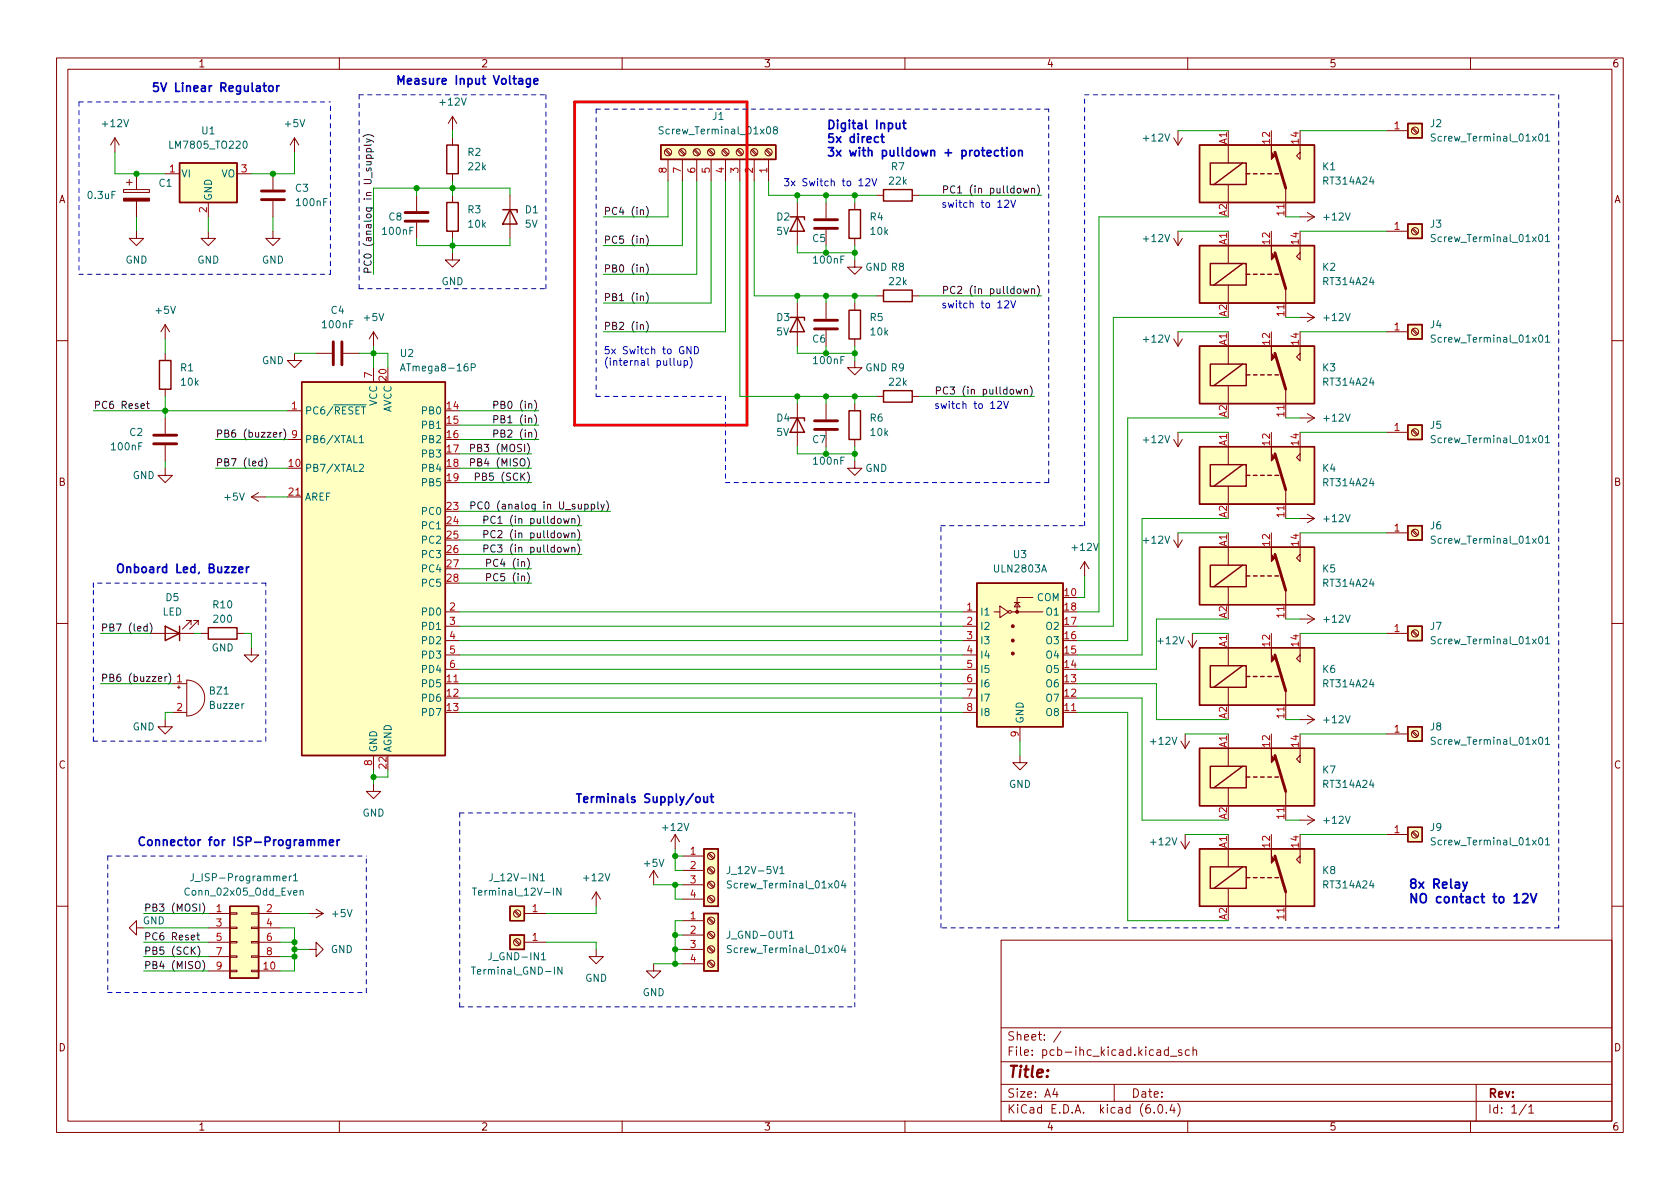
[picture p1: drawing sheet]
<svg xmlns="http://www.w3.org/2000/svg" width="297mm" height="210mm" viewBox="0 0 297 210" stroke-linecap="round" stroke-linejoin="round" font-family="sans-serif">
<g fill="none" stroke="#840000" stroke-width=".18">
<path d="M10 10.2h277v190.1h-277zM12 12.2h273v186.1h-273zM60 10.2v2M110 10.2v2M160 10.2v2M210 10.2v2M260 10.2v2M20.3 24.4l-.7 1.2M20.3 24.4v2.5M20.3 24.4l.8 1.2M21.8 33.5h4.6v.5h-4.6zM22.4 32.3h1"/>
<path d="M22.9 31.7v1.1M24.1 30.7v2.8M24.1 35.6v2.7M29.2 30.7h2.5M36.8 35.8v2.5M41.9 30.7h2.5M48.3 30.7v2.8M48.3 35.6v2.7M52.1 24.4l-.8 1.2M52.1 24.4v2.5M52.1 24.4l.7 1.2M73.7 34.5v2.8"/>
<path d="M73.7 39.4v2.8M80 20.6l-.8 1.2M80 20.6v2.5M80 24.4v1.2M80 30.7v1.3M80 34.5v1.3M80 20.6l.8 1.2M90.2 34.5v7.7M117.6 26.6l.8 .9M117.8 26.4l.8 .9M118.1 28.2v3.8M120.1 26.6l.9 .9"/>
<path d="M120.3 26.4l.9 .9M120.6 28.2v3.8M122.7 26.6l.8 .9M122.9 26.4l.8 .9M123.2 28.2v3.8M125.2 26.6l.9 .9M125.4 26.4l.8 .9M125.7 28.2v3.8M127.8 26.6l.8 .9M127.9 26.4l.9 .9M128.3 28.2v3.8M130.3 26.6l.8 .9"/>
<path d="M130.5 26.4l.8 .9M130.8 28.2v3.8M132.8 26.6l.9 .9M133 26.4l.9 .9M133.3 28.2v3.8M135.4 26.6l.8 .9M135.6 26.4l.8 .9M135.9 28.2v3.8M141 35.8v7.6M146 35.8v2.8M151.1 35.8v1.3M154.9 34.5h1.3"/>
<path d="M161.3 34.5h1.3M207.5 24.4l.8 1.2M208.3 23.1v2.5M209 24.4l-.7 1.2M217.2 25.6v3.2M217.2 32.6v3.2M227.3 33.3v5M229.9 25.6v2.6l-.7-.6 .7-.7M229.9 38.3h2.5M231.1 37.6l1.3 .7M232.4 38.3l-1.3 .8M245.1 23.1h3.8"/>
<path d="M249.7 22.8l.8 .8M249.8 22.6l.9 .8M24.1 40.9v1.3h1.3l-1.3 1.2-1.2-1.2h1.2M29.2 57.4l-.8 1.3M29.2 57.4v2.5M29.2 57.4l.8 1.3M36.8 40.9v1.3h1.3l-1.3 1.2-1.2-1.2h1.2M48.3 40.9v1.3h1.2l-1.2 1.2-1.3-1.2h1.3M66 58.7v2.5M66 58.7l-.7 1.2M66 58.7l.8 1.2M80 44.7v1.3h1.3l-1.3 1.2-1.3-1.2h1.3"/>
<path d="M80 40.9v1.3M141 53.6v7.6M146 40.6v2.8M146 53.6v2.8M146 58.4v2.8M151.1 46v1.2h-1.2l1.2 1.3 1.3-1.3h-1.3M151.1 42.2v1.2M151.1 53.6v1.3M151.1 59.9v1.3M154.9 52.3h1.3M161.3 52.3h1.3M207.5 42.2l.8 1.2"/>
<path d="M207.5 59.9l.8 1.3M208.3 40.9v2.5M208.3 58.7v2.5M209 42.2l-.7 1.2M209 59.9l-.7 1.3M217.2 43.4v3.2M217.2 50.4v3.2M227.3 51v5.1M229.9 43.4v2.6l-.7-.7 .7-.6M229.9 56.1h2.5M231.1 55.4l1.3 .7M232.4 56.1l-1.3 .8"/>
<path d="M245.1 40.9h3.8M245.1 58.7h3.8M249.7 40.6l.8 .8M249.7 58.3l.8 .9M249.8 40.4l.9 .8M249.8 58.2l.9 .8M10 60.2h2M29.2 62.5v1.2M29.2 68.8v1.3M29.2 73.9v2.8M29.2 78.7v2.8M50.8 72.6h2.5"/>
<path d="M50.8 77.7h2.5M52.1 62.5v1.2h1.2l-1.2 1.3-1.3-1.3h1.3M55.9 62.5h2.8M60.7 62.5h2.8M66 65v2.6M141 71.4v7.6M146 71.4v2.8M146 76.2v2.8M151.1 63.7v1.3h-1.2l1.2 1.3 1.3-1.3h-1.3M151.1 71.4v1.2M151.1 77.7v1.3M154.9 70.1h1.3"/>
<path d="M161.3 70.1h1.3M207.5 77.7l.8 1.3M208.3 76.4v2.6M209 77.7l-.7 1.3M217.2 61.2v3.2M217.2 68.2v3.2M217.2 79v3.2M227.3 68.8v5.1M229.9 79v2.5l-.7-.6 .7-.6M229.9 61.2v2.5l-.7-.6 .7-.6M229.9 73.9h2.5M231.1 73.1l1.3 .8"/>
<path d="M232.4 73.9l-1.3 .8M245.1 76.4h3.8M249.7 76.1l.8 .9M249.8 75.9l.9 .9M285 60.2h2M29.2 82.8v1.3h1.3l-1.3 1.2-1.3-1.2h1.3M44.4 87.9h2.6M44.4 87.9l1.3 .7M45.7 87.1l-1.3 .8M50.8 87.9h2.5M151.1 81.5v1.3h-1.2l1.2 1.3 1.3-1.3h-1.3M191.8 99.3l-.8 1.3"/>
<path d="M191.8 99.3v2.5M191.8 99.3l.7 1.3M207.5 95.5l.8 1.3M208.3 94.2v2.6M209 95.5l-.7 1.3M217.2 86v3.1M217.2 96.8v3.1M227.3 86.6v5.1M229.9 96.8v2.5l-.7-.6 .7-.7M229.9 91.7h2.5M231.1 90.9l1.3 .8M232.4 91.7l-1.3 .8"/>
<path d="M245.1 94.2h3.8M249.7 93.9l.8 .8M249.8 93.7l.9 .9M10 110.2h2M26.7 112h7.6M33.8 110.5v-.8h-.8h.8l-1.5 1.5M35.1 110.5v-.8h-.8h.8l-1.6 1.5M35.6 112h1.2M41.9 112h1.3M44.4 114.5v1.3h1.3l-1.3 1.3-1.2-1.3h1.2M78.7 108.2h2.6M78.7 110.7h2.6"/>
<path d="M78.7 113.3h2.6M78.7 115.8h2.6M78.7 118.4h2.6M170.2 108.2h2.5M170.2 110.7h2.5M170.2 113.3h2.5M170.2 115.8h2.5M170.2 118.4h2.5M175.8 108.2h1M176.8 107.2l1.5 1-1.5 1zM178.8 108.2h5.6M179.3 106.5h1"/>
<path d="M179.8 106.5l.5 .8h-1zM182.6 105.7h-2.8v2.5M210.1 113.3l.7 1.2M210.8 112v2.5M211.6 113.3l-.8 1.2M217.2 103.8v3.1M217.2 114.5v3.2M227.3 104.4v5.1M229.9 114.5v2.6l-.7-.6 .7-.7M229.9 109.5h2.5M231.1 108.7l1.3 .8M232.4 109.5l-1.3 .7"/>
<path d="M245.1 112h3.8M249.7 111.7l.8 .8M249.8 111.5l.9 .8M285 110.2h2M29.2 127.2v1.3h1.3l-1.3 1.3-1.3-1.3h1.3M30.5 126h2.5M30.5 120.9h2.5M31.4 121.5h.5M31.6 121.3v.5M33 120.3a3.2 3.2 0 0 1 3.2 3.1 3.2 3.2 0 0 1-3.2 3.2zM66 138.7v1.2h1.3l-1.3 1.3-1.2-1.3h1.2M66 133.6v2.5"/>
<path d="M78.7 120.9h2.6M170.2 126h2.5M170.2 120.9h2.5M170.2 123.4h2.5M180.3 133.6v1.3h1.3l-1.3 1.2-1.2-1.2h1.2M180.3 128.5v2.6M188 126h2.5M208.8 131.1l.7 1.2M209.5 129.8v2.5M210.3 131.1l-.8 1.2M217.2 121.5v3.2M217.2 132.3v3.2"/>
<path d="M217.2 139.3v3.2M227.3 122.2v5M227.3 139.9v5.1M229.9 132.3v2.6l-.7-.7 .7-.6M229.9 127.2h2.5M231.1 126.5l1.3 .7M232.4 127.2l-1.3 .8M245.1 129.8h3.8M249.7 129.5l.8 .8M249.8 129.3l.9 .8M105.4 157.7l-.8 1.3M105.4 157.7v2.6"/>
<path d="M105.4 157.7l.8 1.3M115.6 153.9l-.8 1.3M115.6 153.9v2.6M115.6 153.9l.7 1.3M119.4 147.6l-.8 1.2M119.4 147.6v2.5M119.4 147.6l.7 1.2M120.6 151.4h3.9M120.6 153.9h3.9M120.6 156.5h3.9M120.6 159h3.9M125.2 158.7l.9 .8"/>
<path d="M125.2 156.1l.9 .9M125.2 153.6l.9 .8M125.2 151l.9 .9M125.4 158.5l.8 .8M125.4 156l.8 .8M125.4 153.4l.8 .8M125.4 150.9l.8 .8M208.8 148.8l.7 1.3M209.5 147.6v2.5M210.3 148.8l-.8 1.3M217.2 150.1v3.2M217.2 157.1v3.2"/>
<path d="M227.3 157.7v5.1M229.9 150.1v2.5l-.7-.6 .7-.6M229.9 145h2.5M231.1 144.3l1.3 .7M232.4 145l-1.3 .8M245.1 147.6h3.8M249.7 147.2l.8 .9M249.8 147.1l.9 .8M10 160.2h2M24.1 164.1v-1.3l-1.2 1.3 1.2 1.2v-1.2h1.3M36.8 161.5h3.8M36.8 171.7h3.8"/>
<path d="M36.8 164.1h3.8M36.8 166.6h3.8M36.8 169.2h3.8M40.6 171.6h1.3v.2h-1.3zM40.6 169h1.3v.3h-1.3zM40.6 166.5h1.3v.2h-1.3zM40.6 164h1.3v.2h-1.3zM40.6 161.4h1.3v.3h-1.3zM44.4 171.6h1.3v.2h-1.3zM44.4 169h1.3v.3h-1.3zM44.4 166.5h1.3v.2h-1.3zM44.4 164h1.3v.2h-1.3z"/>
<path d="M44.4 161.4h1.3v.3h-1.3zM45.7 161.5h3.8M45.7 171.7h3.8M45.7 164.1h3.8M45.7 166.6h3.8M45.7 169.2h3.8M54.6 167.9h1.3v-1.3l1.2 1.3-1.2 1.3v-1.3M54.6 161.5h2.5M55.9 160.8l1.2 .7M57.1 161.5l-1.2 .8M90.9 166.3l.9 .8M90.9 161.2l.9 .8"/>
<path d="M91.1 166.1l.9 .8M91.1 161l.9 .9M92.7 161.5h3.8M92.7 166.6h3.8M105.4 167.9v1.3h1.3l-1.3 1.2-1.3-1.2h1.3M115.6 170.4v1.3h1.2l-1.2 1.3-1.3-1.3h1.3M120.6 162.8h3.9M120.6 165.3h3.9M120.6 167.9h3.9M120.6 170.4h3.9M125.2 170.1l.9 .8M125.2 167.6l.9 .8"/>
<path d="M125.2 165l.9 .9M125.2 162.5l.9 .8M125.4 169.9l.8 .9M125.4 167.4l.8 .8M125.4 164.8l.8 .9M125.4 162.3l.8 .8M177 166.3h108v32h-108zM285 160.2h2M60 198.3v2M110 198.3v2M160 198.3v2M177 194.8h108"/>
<path d="M177 191.8h108M177 187.8h108M177 181.8h108M186.5 192.5l-.4 1h1M186.9 193v1M187.6 182.4l-1.3 1.9M197 191.8v3M204.1 196.7v.1M204.9 195.4l.2-.1a.81 .81 0 0 1 .6 .7 .81 .81 0 0 1-.3 .8h-.2a.81 .81 0 0 1-.6-.6 .81 .81 0 0 1 .3-.8zM206.2 196.7v.1M206.6 185.7l-.5-.1-.2 .3v.4l.1 .3h.6M206.6 185.1v1.5"/>
<path d="M206.9 186.8h1.2M207.2 195.3l-.3 1h.9M207.6 195.8v1M208.2 195.1a1.72 1.72 0 0 1 0 2.3M208.9 185.7l-.3-.1-.2 .2v.3l.5 .1v.4h-.5M210 198.3v2M210.3 185.7l-.4-.1-.3 .3v.4l.1 .3h.6M210.9 185.8l.2-.2 .4 .1 .1 .9M210.9 185.1v1.5M260 198.3v2M261 191.8v6.5M269.9 195.3l-1.3 1.9"/>
<path d="M270.3 195.8l.4-.5v1.5M270.3 196.8h.9"/>
<circle cx="118.1" cy="26.9" r=".63"/>
<circle cx="120.6" cy="26.9" r=".63"/>
<circle cx="123.2" cy="26.9" r=".63"/>
<circle cx="125.7" cy="26.9" r=".63"/>
<circle cx="128.3" cy="26.9" r=".63"/>
<circle cx="130.8" cy="26.9" r=".63"/>
<circle cx="133.3" cy="26.9" r=".63"/>
<circle cx="135.9" cy="26.9" r=".63"/>
<circle cx="250.2" cy="23.1" r=".63"/>
<circle cx="250.2" cy="58.7" r=".63"/>
<circle cx="250.2" cy="40.9" r=".63"/>
<circle cx="250.2" cy="76.4" r=".63"/>
<circle cx="250.2" cy="94.2" r=".63"/>
<circle cx="178.6" cy="108.2" r=".25"/>
<circle cx="250.2" cy="112" r=".63"/>
<circle cx="250.2" cy="129.8" r=".63"/>
<circle cx="125.7" cy="156.5" r=".63"/>
<circle cx="125.7" cy="153.9" r=".63"/>
<circle cx="125.7" cy="159" r=".63"/>
<circle cx="125.7" cy="151.4" r=".63"/>
<circle cx="250.2" cy="147.6" r=".63"/>
<circle cx="91.4" cy="166.6" r=".63"/>
<circle cx="91.4" cy="161.5" r=".63"/>
<circle cx="125.7" cy="167.9" r=".63"/>
<circle cx="125.7" cy="162.8" r=".63"/>
<circle cx="125.7" cy="165.3" r=".63"/>
<circle cx="125.7" cy="170.4" r=".63"/>
</g>
<g fill="none" stroke="#840000" stroke-width=".51">
<path d="M46.2 35.3h4.1M46.2 33.8h4.1M71.6 39.1h4.1M71.6 37.6h4.1M144 38.9h4.1M225.4 26.9l1.9 6.4M144 40.4h4.1M144 58.2h4.1M144 56.6h4.1M225.4 44.7l1.9 6.3M27.2 77h4M27.2 78.5h4"/>
<path d="M58.9 60.4v4.1M60.5 60.4v4.1M144 75.9h4.1M144 74.4h4.1M225.4 62.5l1.9 6.3M225.4 80.3l1.9 6.3M225.4 98l1.9 6.4M225.4 115.8l1.9 6.4M225.4 133.6l1.9 6.3M225.4 151.4l1.9 6.3"/>
</g>
<g fill="none" stroke="#840000" stroke-width=".25">
<path d="M31.7 28.8h10.2v7h-10.2zM79 35.8h2v5.1h-2zM79 25.6h2v5.1h-2zM88.9 37.1h2.5v.5M90.2 37.1l1.2 2.5h-2.5zM116.8 25.6h20.4v2.6h-20.4zM139.7 38.3h2.5v.6M141 38.3l1.2 2.6h-2.5zM150.1 37.1h2v5.1h-2zM156.2 33.5h5.1v2.1h-5.1zM212.1 25.6h20.3v10.2h-20.3zM214 28.8h6.3v3.8h-6.3z"/>
<path d="M219.7 28.8l-5.1 3.8M220.3 30.7h.7M221.6 30.7h.6M222.9 30.7h.6M224.2 30.7h.6M225.4 30.7h.7M248.9 39.6h2.6v2.6h-2.6zM248.9 21.8h2.6v2.6h-2.6zM139.7 56.1h2.5v.5M141 56.1l1.2 2.6h-2.5zM150.1 54.9h2v5h-2zM156.2 51.3h5.1v2h-5.1z"/>
<path d="M212.1 43.4h20.3v10.2h-20.3zM214 46.6h6.3v3.8h-6.3zM219.7 46.6l-5.1 3.8M220.3 48.5h.7M221.6 48.5h.6M222.9 48.5h.6M224.2 48.5h.6M225.4 48.5h.7M248.9 57.4h2.6v2.5h-2.6zM28.2 63.7h2v5.1h-2zM53.3 67.6h25.4v66h-25.4zM139.7 73.9h2.5v.5"/>
<path d="M141 73.9l1.2 2.5h-2.5zM150.1 72.6h2v5.1h-2zM156.2 69.1h5.1v2h-5.1zM212.1 79h20.3v10.1h-20.3zM212.1 61.2h20.3v10.2h-20.3zM214 64.4h6.3v3.8h-6.3zM219.7 64.4l-5.1 3.8M220.3 66.3h.7M221.6 66.3h.6M222.9 66.3h.6M224.2 66.3h.6M225.4 66.3h.7"/>
<path d="M248.9 75.2h2.6v2.5h-2.6zM212.1 96.8h20.3v10.1h-20.3zM214 82.2h6.3v3.8h-6.3zM214 99.9h6.3v3.9h-6.3zM219.7 82.2l-5.1 3.8M219.7 99.9l-5.1 3.9M220.3 84.1h.7M221.6 84.1h.6M222.9 84.1h.6M224.2 84.1h.6M225.4 84.1h.7M248.9 93h2.6v2.5h-2.6z"/>
<path d="M29.2 110.7l2.5 1.3-2.5 1.3zM31.7 110.7v2.6M36.8 111h5.1v2h-5.1zM172.7 103.1h15.3v25.4h-15.3zM212.1 114.5h20.3v10.2h-20.3zM214 117.7h6.3v3.8h-6.3zM219.7 117.7l-5.1 3.8M220.3 101.8h.7M220.3 119.6h.7M221.6 101.8h.6M221.6 119.6h.6M222.9 101.8h.6"/>
<path d="M222.9 119.6h.6M224.2 101.8h.6M224.2 119.6h.6M225.4 101.8h.7M225.4 119.6h.7M248.9 110.7h2.6v2.6h-2.6zM212.1 132.3h20.3v10.2h-20.3zM214 135.5h6.3v3.8h-6.3zM219.7 135.5l-5.1 3.8M220.3 137.4h.7M221.6 137.4h.6M222.9 137.4h.6"/>
<path d="M224.2 137.4h.6M225.4 137.4h.7M248.9 128.5h2.6v2.6h-2.6zM124.5 150.1h2.5v10.2h-2.5zM212.1 150.1h20.3v10.2h-20.3zM214 153.3h6.3v3.8h-6.3zM219.7 153.3l-5.1 3.8M220.3 155.2h.7M221.6 155.2h.6M222.9 155.2h.6M224.2 155.2h.6M225.4 155.2h.7"/>
<path d="M248.9 146.3h2.6v2.5h-2.6zM40.6 160.3h5.1v12.7h-5.1zM90.2 165.3h2.5v2.6h-2.5zM90.2 160.3h2.5v2.5h-2.5zM124.5 161.5h2.5v10.2h-2.5z"/>
</g>
<g fill="#ffffc2" stroke="#ffffc2" stroke-width=".18">
<path d="M248.9 146.3h2.6v2.5h-2.6z"/>
<path d="M212.1 150.1h20.3v10.2h-20.3z"/>
<path d="M172.7 103.1h15.3v25.4h-15.3z"/>
<path d="M53.3 67.6h25.4v66h-25.4z"/>
<path d="M40.6 160.3h5.1v12.7h-5.1z"/>
<path d="M116.8 25.6h20.4v2.6h-20.4z"/>
<path d="M248.9 39.6h2.6v2.6h-2.6z"/>
<path d="M212.1 79h20.3v10.1h-20.3z"/>
<path d="M212.1 43.4h20.3v10.2h-20.3z"/>
<path d="M212.1 25.6h20.3v10.2h-20.3z"/>
<path d="M248.9 75.2h2.6v2.5h-2.6z"/>
<path d="M212.1 61.2h20.3v10.2h-20.3z"/>
<path d="M248.9 93h2.6v2.5h-2.6z"/>
<path d="M248.9 21.8h2.6v2.6h-2.6z"/>
<path d="M248.9 57.4h2.6v2.5h-2.6z"/>
<path d="M248.9 128.5h2.6v2.6h-2.6z"/>
<path d="M212.1 96.8h20.3v10.1h-20.3z"/>
<path d="M248.9 110.7h2.6v2.6h-2.6z"/>
<path d="M212.1 114.5h20.3v10.2h-20.3z"/>
<path d="M212.1 132.3h20.3v10.2h-20.3z"/>
<path d="M31.7 28.8h10.2v7h-10.2z"/>
<path d="M90.2 165.3h2.5v2.6h-2.5z"/>
<path d="M90.2 160.3h2.5v2.5h-2.5z"/>
<path d="M124.5 161.5h2.5v10.2h-2.5z"/>
<path d="M124.5 150.1h2.5v10.2h-2.5z"/>
</g>
<g fill="none" stroke="#006464" stroke-width=".18">
<path d="M117.3 22.5l-.5-.1-.2 .1v.4l.5 .2 .2 .3-.3 .3-.5-.1M137 23l-.3-.3 .1-.2 .2-.1 .3 .1 .2 .2-.1 .1-.5 .2-.2 .2v.2l.3 .3 .3-.1 .2-.2-.1-.3-.2-.1M253.8 23.7h-.5l-.2 .1v.4l.6 .2 .1 .3-.3 .3-.4-.1M272.2 23.8l.1-.1a.68 .68 0 0 1 .5 .6 .68 .68 0 0 1-.5 .7l-.1-.2-.2-.3zM273.3 24l.3-.3v1.3M273.3 25h.7M253.8 41.5h-.5l-.2 .1v.3l.6 .3 .1 .3-.3 .2h-.4M253.8 59.3l-.5-.1-.2 .2v.3l.6 .3 .1 .3-.3 .2h-.4M272.2 41.6l.1-.1a.68 .68 0 0 1 .5 .6 .68 .68 0 0 1-.5 .6l-.1-.1-.2-.4zM272.2 59.4l.1-.2a.68 .68 0 0 1 .5 .7 .68 .68 0 0 1-.5 .6l-.1-.1-.2-.4zM273.3 41.8l.3-.3v1.2M273.3 59.6l.3-.4v1.3"/>
<path d="M273.3 42.7h.7M63.5 77.4l.4-.4v1.3M63.5 78.3h.8M70.8 65.6l.4-1.3 .4 1.3M70.9 65.2h.6M83.3 65l.6-.1 .1-.2v-.3l-.7-.1v1.3M253.8 77.1l-.5-.1-.2 .1v.4l.6 .2 .1 .4-.3 .2-.4-.1M272.2 77.1l.1-.1a.68 .68 0 0 1 .5 .7 .68 .68 0 0 1-.5 .6l-.1-.1-.2-.4zM273.3 77.4l.3-.4v1.3M273.3 78.3h.7M273.3 60.5h.7M63.5 82.2l.5-.1 .3 .4-.8 .9h.8"/>
<path d="M253.8 94.9l-.5-.1-.2 .1v.4l.6 .2 .1 .3-.3 .3-.4-.1M272.2 94.9l.1-.1a.68 .68 0 0 1 .5 .6 .68 .68 0 0 1-.5 .7l-.1-.1-.2-.4zM273.3 95.2l.3-.4v1.3M273.3 96.1h.7M253.8 112.6h-.5l-.2 .1v.4l.6 .2 .1 .3-.3 .3-.4-.1M272.2 112.7l.1-.1a.68 .68 0 0 1 .5 .6 .68 .68 0 0 1-.5 .7l-.1-.2-.2-.3zM273.3 112.9l.3-.3v1.3M273.3 113.9h.7M253.8 130.4h-.5l-.2 .1v.3l.6 .3 .1 .3-.3 .2h-.4M272.2 130.5l.1-.1a.68 .68 0 0 1 .5 .6 .68 .68 0 0 1-.5 .6l-.1-.1-.2-.4zM273.3 130.7l.3-.3v1.2M273.3 131.6h.7"/>
<path d="M34.2 154.5v.9a.41 .41 0 0 1-.5 .4M51.2 154.9v.9M51.5 154.9l-.3 .3M51.9 154.9l.4-.4v1.3M51.9 155.8h.7M53.1 157.6l.1-.1h.4v.8M53.1 157.5v.8M83.5 157h.7M83.9 157v1.3M87 154.5v.9a.41 .41 0 0 1-.5 .4M95.6 154.9l.3-.4v1.3M95.6 155.8h.7"/>
<path d="M99.2 157v1.3l-.7-1.3v1.3M129 153.2v.9a.41 .41 0 0 1-.5 .4M129.3 155.8h-.5l-.1 .1v.3l.5 .3 .1 .3-.2 .2h-.5M137.9 153.6l.4-.4v1.3M137.9 154.5h.7M149.1 155.7l-.3 .9h.8M149.4 156.2v.8M253.8 148.2l-.5-.1-.2 .2v.3l.6 .3 .1 .3-.3 .2h-.4M272.2 148.3l.1-.2a.68 .68 0 0 1 .5 .7 .68 .68 0 0 1-.5 .6l-.1-.1-.2-.4zM273.3 148.5l.3-.4v1.3M273.3 149.4h.7M83.3 171h.8"/>
<path d="M95.7 169.7h.8M99.4 171v1.3l-.8-1.3v1.3M129.3 167.3l-.5-.1-.1 .1v.4l.5 .2 .1 .3-.2 .3-.5-.1M139.6 165.9h.7M149.1 167.1l-.3 .9h.8M149.4 167.6v.9"/>
</g>
<g fill="#840000" stroke="#840000" stroke-width=".18">
<path d="M224.8 150.1v1.3l.6 .6-.6 .6z"/>
<path d="M224.8 79v1.3l.6 .6-.6 .6z"/>
<path d="M224.8 43.4v1.3l.6 .6-.6 .7z"/>
<path d="M224.8 25.6v1.3l.6 .7-.6 .6z"/>
<path d="M224.8 61.2v1.3l.6 .6-.6 .6z"/>
<path d="M224.8 96.8v1.2l.6 .7-.6 .6z"/>
<path d="M224.8 114.5v1.3l.6 .7-.6 .6z"/>
<path d="M224.8 132.3v1.3l.6 .6-.6 .7z"/>
<path d="M21.8 35h4.6v.6h-4.6z"/>
<circle cx="179.1" cy="115.6" r=".25"/>
<circle cx="179.1" cy="113.3" r=".25"/>
<circle cx="179.1" cy="110.7" r=".25"/>
<circle cx="179.8" cy="108.2" r=".25"/>
</g>
<g fill="none" stroke="#0f0f0f" stroke-width=".18">
<path d="M64.2 24.2a1.46 1.46 0 0 1 1.9 0M64.8 24.5l1.1 .5 .2 .1M64.8 26.8h1.3M64.8 28v-.4l.2-.2 .6 .1v.5M64.8 26.8v-.3l.2-.3 .6 .2v.4M65.6 25.5l-.2 .2h-1M65.6 24.8l-.8 .3M113.2 37.2l.2-.1 .3 .1 .1 .7M114.3 36.5a1.46 1.46 0 0 1 0 1.9M166.8 33.5h.6l.2-.2-.1-.3-.7-.1v1.2M168.8 33a.6 .6 0 0 0-.8 .4 .6 .6 0 0 0 .6 .7l.2-.1M183.4 32.7a1.46 1.46 0 0 1 0 1.9"/>
<path d="M113.2 42.3l.2-.1h.3l.1 .8M113.2 57.5l.2-.1 .3 .1 .1 .8M113.2 52.5l.2-.2 .3 .1 .1 .8M113.2 47.4l.2-.1h.3l.1 .8M114.3 41.6a1.46 1.46 0 0 1 0 1.9M114.3 56.8a1.46 1.46 0 0 1 0 1.9M114.3 51.7a1.46 1.46 0 0 1 0 2M114.3 46.6a1.46 1.46 0 0 1 0 2M166.8 51.3l.6-.1 .2-.1-.1-.3-.7-.2v1.3M168.8 50.8a.6 .6 0 0 0-.8 .4 .6 .6 0 0 0 .6 .7l.2-.1M183.4 50.5a1.46 1.46 0 0 1 0 1.9M25.9 71.4h.5"/>
<path d="M26.1 71v1l.3 .2M48.3 76.9l.6-.1v-.3h-.4l-.2 .1 .1 .6h.5M49.5 76.5v.8M49.8 76.5l-.3 .2M50.2 75.9a1.46 1.46 0 0 1 0 1.9M83.2 79.2h.6l.1-.2v-.3l-.7-.1v1.2M87.3 71.6h.6l.1-.2v-.3l-.7-.1v1.2M87.3 74.2l.6-.1 .1-.2v-.3l-.7-.1v1.3M87.3 76.7l.6-.1 .1-.1v-.3l-.7-.2v1.3M165.6 69.1l.6-.1 .1-.2-.1-.3-.6-.1v1.3M167.6 68.5a.6 .6 0 0 0-.9 .5 .6 .6 0 0 0 .6 .7l.3-.1M182.1 68.2a1.46 1.46 0 0 1 0 2"/>
<path d="M46.3 81.6l-.3-.1-.3 .3 .2 .5h.4M46.3 81.1v1.3M46.8 80.9a1.46 1.46 0 0 1 0 2M83.2 81.8l.6-.1 .1-.2v-.3l-.7-.1v1.3M83.3 89.4l.6-.1 .1-.1-.1-.3-.6-.2v1.3M84 84.3h.7l.1-.2-.1-.3-.7-.1v1.2M85.3 88.9a.6 .6 0 0 0-.9 .4 .6 .6 0 0 0 .6 .7l.3-.1M85.6 97h.6l.1-.2-.1-.3-.6-.1v1.2M85.6 91.9h.6l.1-.2-.1-.3-.6-.1v1.2M85.6 94.5l.6-.1 .1-.2-.1-.3-.6-.1v1.3M85.9 88.8l.1-.1a.68 .68 0 0 1 .5 .7 .68 .68 0 0 1-.5 .6 .84 .84 0 0 1-.1-1.2zM86 99.6l.6-.1 .2-.2-.1-.3-.7-.1v1.3"/>
<path d="M87.6 96.5a.6 .6 0 0 0-.9 .4 .6 .6 0 0 0 .6 .7l.3-.1M87.6 91.4a.6 .6 0 0 0-.9 .4 .6 .6 0 0 0 .6 .7l.3-.1M87.6 93.9a.6 .6 0 0 0-.9 .5 .6 .6 0 0 0 .6 .7l.3-.1M102.1 96.2a1.46 1.46 0 0 1 0 1.9M102.1 91.1a1.46 1.46 0 0 1 0 1.9M102.1 93.6a1.46 1.46 0 0 1 0 2M107.2 88.6a1.46 1.46 0 0 1 0 1.9M26 110.8h-.3l-.3 .2 .1 .5h.5M26 110.3v1.3M26.5 110.1a1.46 1.46 0 0 1 0 2M29.2 119.6v.9M29.5 119.6l-.3 .3"/>
<path d="M29.8 119a1.46 1.46 0 0 1 0 2M86 102.1l.6-.1 .2-.1-.1-.3-.7-.2v1.3M28 120.1l.6-.2v-.2l-.4-.1-.2 .2 .1 .6h.5M35.8 159.7a1.46 1.46 0 0 1 0 1.9M34.8 165.4h.5M35 164.9v1.1l.3 .2M35 167.3a1.46 1.46 0 0 1 0 1.9M35.8 169.8a1.46 1.46 0 0 1 0 2"/>
</g>
<g fill="none" stroke="#0000c2" stroke-width=".3">
<path d="M47.7 15.2h.3l.3 .2v.5l-.3 .3-.3-.1-.2-.2v-.5zM48.9 15.2v1M49.4 15.2h-.3l-.2 .2M93.8 13.9v1.2l-.3 .3-.4-.1M93.8 14l-.5-.1-.3 .3v.4l.2 .2h.6M94.4 14.4l.7-.2-.1-.2-.4-.1-.2 .2 .1 .7h.5M155.7 24.2h.6M156 23.7v1.3l.3 .2M158.5 21.8v.9l.4 .1 .2-.2M159.1 21.8v1M159.6 21.8h.6M159.8 21.3v1.2l.4 .3"/>
<path d="M176.5 26.7l-.4-.1-.3 .3v.4l.2 .2h.5M177 26.6h.5M177.2 26.1v1.3l.3 .2M178 26.1v.1M178 26.6v1M178.7 26.7l.3-.1 .4 .1 .1 .6-.2 .2-.3 .1-.3-.2zM180.1 26.7l.2-.1 .4 .1v.9M180.1 26.6v1M42.2 100.8l.7-.2v-.3h-.5l-.2 .2 .1 .7h.6M43.6 100.3v1M44 100.3h-.3l-.1 .2M56.3 148.7l.2-.2 .4 .1 .1 .9"/>
<path d="M56.3 148.5v1M57 148.7l.2-.2 .3 .1 .1 .9M58.3 149l.7-.1-.1-.3-.4-.1-.2 .2v.7h.6M59.6 148.5v1M60 148.5l-.2 .1-.2 .2M123.1 141l.2-.1 .4 .1 .1 .6-.1 .2-.4 .1-.2-.2zM124.4 140.9l.1 .9 .4 .1 .2-.2M125.1 140.9v1M125.6 140.9h.6M125.8 140.4v1.3l.4 .2"/>
</g>
<g fill="none" stroke="#0000c2" stroke-width=".18">
<path d="M151.9 32l.3-.4v1.3M151.9 32.9h.7M153.1 31.7l.5-.1 .2 .4-.8 .9h.8M154.2 31.6l.4 1.3 .4-1.3M177.6 35.5l.5-.1 .3 .4-.8 .9h.8M178.7 35.4l.4 1.3 .5-1.3M177.6 53.3l.5-.1 .3 .3-.8 .9h.8M178.7 53.2l.4 1.2 .5-1.2M119.8 63.8l.1 .7 .3 .1 .2-.1M120.4 63.8v.8M121 63.8h.3l.3 .2-.1 .5h-.5M121 63.8v1.2"/>
<path d="M122 63.2a1.46 1.46 0 0 1 0 1.9M122.2 61.3v1.3l-.7-1.3v1.3M122.8 61.3a.64 .64 0 0 1 .7 .6 .64 .64 0 0 1-.7 .7zM176.4 71.1l.4-.1 .3 .3-.8 .9h.8M177.5 71l.4 1.2 .4-1.2"/>
</g>
<path d="M258.7 156l.3 1.1M259.4 156l-.5 1.4-.2 .2M269.2 158.2l.3-.2h.4l.2 .2 .1 .3-.1 .2-.9 .9h1M270.6 158l.5 1.6 .6-1.6" fill="none" stroke="#0000c2" stroke-width=".32"/>
<path d="M101.6 18v57.2" fill="none" stroke="#d70000" stroke-width=".5"/>
<g fill="none" stroke="#0000c2" stroke-width=".18" stroke-dasharray=".8 .8">
<path d="M14 18h44.4M14 18v30.5M63.5 16.8h33M63.5 16.8v34.2M105.4 19.3v50.8M105.4 19.3h80M191.8 16.8h83.8M275.6 16.8v5M275.6 21.8v142.3M14 48.5h44.4M58.4 48.5v-30.5M63.5 51h33"/>
<path d="M96.5 51v-34.2M105.4 70.1h22.9M128.3 70.1v15.2M128.3 85.3h57.1M166.4 93h25.4M185.4 85.3v-66M191.8 93v-76.2M16.5 104.4v26.7M16.5 103.1v1.3M47 103.1h-30.5M16.5 131.1h30.5M47 131.1v-28"/>
<path d="M19 151.4v24.1M19 151.4h45.8M81.3 143.8v34.2M81.3 143.8h69.8M19 175.5h45.8M64.8 175.5v-24.1M81.3 178h69.8M151.1 178v-34.2M166.4 164.1v-71.1M275.6 164.1h-109.2"/>
</g>
<path d="M101.6 18h30.5M101.6 75.2h30.5" fill="none" stroke="#fb0000" stroke-width=".5"/>
<path d="M132.1 18v57.2" fill="none" stroke="#fd0000" stroke-width=".5"/>
<g fill="none" stroke="#009600" stroke-width=".18">
<path d="M20.3 26.9v3.8h8.9M24.1 38.3v2.6M36.8 38.3v2.6M48.3 38.3v2.6M52.1 26.9v3.8h-7.7M73.7 33.3v1.2M80 23.1v1.3M80 32v2.5M90.2 34.5v-1.2h-24.2v15.2M118.1 32v6.3h-11.4M120.6 32v11.4h-13.9M123.2 32v16.5h-16.5"/>
<path d="M125.7 32v21.6h-19M128.3 32v26.7h-21.6M130.8 32v38.1h24.1M133.3 32v20.3h21.6M135.9 32v2.5h19M141 34.5v1.3M146 34.5v1.3M151.1 34.5v1.3M162.6 34.5h21.5M208.3 23.1h8.9M217.2 38.3h-22.9v69.9h-3.8M227.3 38.3h2.6"/>
<path d="M229.9 23.1h15.2M29.2 59.9v2.6M73.7 42.2v1.2h16.5v-1.2M80 42.2v2.5M141 43.4v1.3h10.1M141 52.3v1.3M146 43.4v1.3M146 52.3v1.3M151.1 43.4v2.6M151.1 52.3v1.3M162.6 52.3h21.5M208.3 58.7h8.9"/>
<path d="M208.3 40.9h8.9M217.2 56.1h-20.4v54.6h-6.3M227.3 56.1h2.6M229.9 58.7h15.2M229.9 40.9h15.2M16.5 72.6h34.3M29.2 70.1v3.8M38.1 77.7h12.7M52.1 62.5h3.8M63.5 62.5h5.1v2.5M66 61.2v3.8M81.3 72.6h13.9"/>
<path d="M81.3 75.2h13.9M81.3 77.7h13.9M141 61.2v1.3h10.1M141 70.1v1.3M141 79v1.3h10.1M146 61.2v1.3M146 70.1v1.3M146 79v1.3M151.1 61.2v2.5M151.1 70.1v1.3M151.1 79v2.5M162.6 70.1h20.3"/>
<path d="M208.3 76.4h8.9M217.2 73.9h-17.8v39.4h-8.9M227.3 73.9h2.6M229.9 76.4h15.2M29.2 81.5v1.3M38.1 82.8h12.7M47 87.9h3.8M81.3 85.3h12.7M81.3 82.8h12.7M81.3 93h21.6M81.3 95.5h21.6M81.3 98h21.6"/>
<path d="M81.3 90.4h26.6M81.3 80.3h12.7M208.3 94.2h8.9M217.2 91.7h-15.3v24.1h-11.4M227.3 91.7h2.6M229.9 94.2h15.2M17.8 112h8.9M34.3 112h1.3M43.2 112h1.2v2.5M81.3 118.4h88.9M81.3 103.1h12.7M81.3 115.8h88.9"/>
<path d="M81.3 110.7h88.9M81.3 100.6h12.7M81.3 108.2h88.9M81.3 113.3h88.9M191.8 101.8v3.9h-1.3M210.8 112h6.4M217.2 109.5h-12.7v8.9h-14M227.3 109.5h2.6M229.9 112h15.2M17.8 120.9h12.7M30.5 126h-1.3v1.2M66 136.1v2.6"/>
<path d="M68.6 136.1v1.3h-2.6M81.3 126h88.9M81.3 123.4h88.9M81.3 120.9h88.9M180.3 131.1v2.5M190.5 120.9h14v6.3h12.7M190.5 126h8.9v36.8h17.8M190.5 123.4h11.4v21.6h15.3M209.5 129.8h7.7M227.3 127.2h2.6M229.9 129.8h15.2M115.6 156.5h5"/>
<path d="M119.4 150.1v3.8h1.2M119.4 156.5v2.5h1.2M119.4 151.4h1.2M209.5 147.6h7.7M227.3 145h2.6M229.9 147.6h15.2M25.4 169.2h11.4M25.4 164.1h11.4M25.4 161.5h11.4M25.4 166.6h11.4M25.4 171.7h11.4M49.5 164.1h2.6v7.6h-2.6"/>
<path d="M49.5 169.2h2.6M49.5 161.5h5.1M49.5 166.6h2.6M52.1 167.9h2.5M96.5 166.6h8.9v1.3M105.4 160.3v1.2h-8.9M115.6 170.4h5M119.4 165.3h1.2M119.4 167.9h1.2M120.6 162.8h-1.2v7.6"/>
</g>
<g fill="#009600" stroke="#009600" stroke-width=".18">
<circle cx="66" cy="137.4" r=".46"/>
<circle cx="52.1" cy="166.6" r=".46"/>
<circle cx="52.1" cy="167.9" r=".46"/>
<circle cx="52.1" cy="169.2" r=".46"/>
<circle cx="151.1" cy="80.3" r=".46"/>
<circle cx="146" cy="80.3" r=".46"/>
<circle cx="119.4" cy="167.9" r=".46"/>
<circle cx="119.4" cy="170.4" r=".46"/>
<circle cx="119.4" cy="156.5" r=".46"/>
<circle cx="119.4" cy="151.4" r=".46"/>
<circle cx="146" cy="34.5" r=".46"/>
<circle cx="141" cy="34.5" r=".46"/>
<circle cx="151.1" cy="34.5" r=".46"/>
<circle cx="151.1" cy="44.7" r=".46"/>
<circle cx="151.1" cy="52.3" r=".46"/>
<circle cx="119.4" cy="165.3" r=".46"/>
<circle cx="146" cy="44.7" r=".46"/>
<circle cx="141" cy="52.3" r=".46"/>
<circle cx="146" cy="52.3" r=".46"/>
<circle cx="80" cy="43.4" r=".46"/>
<circle cx="80" cy="33.3" r=".46"/>
<circle cx="73.7" cy="33.3" r=".46"/>
<circle cx="146" cy="62.5" r=".46"/>
<circle cx="151.1" cy="70.1" r=".46"/>
<circle cx="141" cy="70.1" r=".46"/>
<circle cx="146" cy="70.1" r=".46"/>
<circle cx="151.1" cy="62.5" r=".46"/>
<circle cx="66" cy="62.5" r=".46"/>
<circle cx="24.1" cy="30.7" r=".46"/>
<circle cx="48.3" cy="30.7" r=".46"/>
<circle cx="29.2" cy="72.6" r=".46"/>
</g>
<text font-size="2.8" fill="#840000" x="178" y="190.6">Title:</text>
<g font-size="2.2" fill="#0000c2">
<text x="248.9" y="157.1">8x Relay</text>
<text x="248.9" y="159.7">NO contact to 12V</text>
</g>
<g font-size="2.1" fill="#0000c2">
<text x="26.7" y="16.2">5V Linear Regulator</text>
<text x="69.8" y="15">Measure Input Voltage</text>
<text x="146" y="22.8">Digital Input</text>
<text x="146" y="25.2">5x direct</text>
<text x="146" y="27.7">3x with pulldown + protection</text>
<text x="20.3" y="101.3">Onboard Led, Buzzer</text>
<text x="101.6" y="142">Terminals Supply/out</text>
<text x="24.1" y="149.6">Connector for ISP-Programmer</text>
</g>
<g font-size="2.1" fill="#840000">
<text x="178" y="184">Sheet: /</text>
<text x="178" y="186.7">File: pcb-ihc_kicad.kicad_sch</text>
<text x="178" y="196.9">KiCad E.D.A. kicad (6.0.4)</text>
<text x="178" y="194.1">Size: A4</text>
<text x="200" y="194.1">Date:</text>
<text x="263" y="194.1">Rev:</text>
<text x="263" y="196.9">Id: 1/1</text>
</g>
<g font-size="1.8" fill="#840000">
<text x="35" y="11.9">1</text>
<text x="85" y="11.9">2</text>
<text x="135" y="11.9">3</text>
<text x="185" y="11.9">4</text>
<text x="235" y="11.9">5</text>
<text x="285" y="11.9">6</text>
<text x="10.3" y="35.9">A</text>
<text x="285.3" y="35.9">A</text>
<text x="10.3" y="85.9">B</text>
<text x="285.3" y="85.9">B</text>
<text x="10.3" y="135.9">C</text>
<text x="285.3" y="135.9">C</text>
<text x="10.3" y="185.9">D</text>
<text x="285.3" y="185.9">D</text>
<text x="35" y="199.9">1</text>
<text x="85" y="199.9">2</text>
<text x="135" y="199.9">3</text>
<text x="185" y="199.9">4</text>
<text x="235" y="199.9">5</text>
<text x="285" y="199.9">6</text>
</g>
<g font-size="1.8" fill="#006464">
<text x="18.2" y="22.5">+12V</text>
<text x="35.7" y="23.7">U1</text>
<text x="50.5" y="22.5">+5V</text>
<text x="77.9" y="18.7">+12V</text>
<text x="117.3" y="23.7">Screw_Terminal_01x08</text>
<text x="126" y="21.2">J1</text>
<text x="252.9" y="22.5">J2</text>
<text x="30.4" y="26.3">LM7805_TO220</text>
<text x="82.7" y="27.6">R2</text>
<text x="202.3" y="25">+12V</text>
<text x="253.8" y="25">Screw_Terminal_01x01</text>
<text x="15.6" y="35.2">0.3uF</text>
<text x="28.1" y="33">C1</text>
<text x="32" y="31.4">VI</text>
<text x="37.5" y="35.6" transform="rotate(-90 37.5 35.6)">GND</text>
<text x="39.1" y="31.4">VO</text>
<text x="52.3" y="33.9">C3</text>
<text x="82.9" y="30.1">22k</text>
<text x="157.3" y="32.6">22k</text>
<text x="157.6" y="30.1">R7</text>
<text x="233.9" y="30.1">K1</text>
<text x="234.2" y="32.6">RT314A24</text>
<text x="52.5" y="36.4">100nF</text>
<text x="67.8" y="41.5">100nF</text>
<text x="68.8" y="39">C8</text>
<text x="82.7" y="37.7">R3</text>
<text x="82.9" y="40.3">10k</text>
<text x="92.9" y="40.3">5V</text>
<text x="92.9" y="37.7">D1</text>
<text x="137.3" y="41.5">5V</text>
<text x="137.3" y="39">D2</text>
<text x="153.9" y="39">R4</text>
<text x="154" y="41.5">10k</text>
<text x="234.2" y="39">+12V</text>
<text x="252.9" y="40.3">J3</text>
<text x="22.2" y="46.6">GND</text>
<text x="34.9" y="46.6">GND</text>
<text x="46.3" y="46.6">GND</text>
<text x="143.7" y="42.8">C5</text>
<text x="144" y="46.6">100nF</text>
<text x="153" y="47.9">GND R8</text>
<text x="202.3" y="42.8">+12V</text>
<text x="233.9" y="47.9">K2</text>
<text x="253.8" y="42.8">Screw_Terminal_01x01</text>
<text x="78" y="50.4">GND</text>
<text x="157.3" y="50.4">22k</text>
<text x="234.2" y="50.4">RT314A24</text>
<text x="27.6" y="55.5">+5V</text>
<text x="57.1" y="58">100nF</text>
<text x="58.6" y="55.5">C4</text>
<text x="64.4" y="56.8">+5V</text>
<text x="137.3" y="59.3">5V</text>
<text x="137.3" y="56.8">D3</text>
<text x="153.9" y="56.8">R5</text>
<text x="154" y="59.3">10k</text>
<text x="234.2" y="56.8">+12V</text>
<text x="252.9" y="58">J4</text>
<text x="31.9" y="65.7">R1</text>
<text x="46.3" y="64.4">GND</text>
<text x="70.8" y="63.1">U2</text>
<text x="71.6" y="65.7">ATmega8-16P</text>
<text x="143.7" y="60.6">C6</text>
<text x="144" y="64.4">100nF</text>
<text x="153" y="65.7">GND R9</text>
<text x="202.3" y="60.6">+12V</text>
<text x="233.9" y="65.7">K3</text>
<text x="253.8" y="60.6">Screw_Terminal_01x01</text>
<text x="32.1" y="68.2">10k</text>
<text x="66.7" y="71.8" transform="rotate(-90 66.7 71.8)">VCC</text>
<text x="157.3" y="68.2">22k</text>
<text x="234.2" y="68.2">RT314A24</text>
<text x="23" y="77.1">C2</text>
<text x="53.8" y="73.3">PC6/~{RESET}</text>
<text x="69.2" y="73.1" transform="rotate(-90 69.2 73.1)">AVCC</text>
<text x="74.8" y="73.3">PB0</text>
<text x="74.8" y="75.8">PB1</text>
<text x="137.3" y="77.1">5V</text>
<text x="137.3" y="74.5">D4</text>
<text x="153.9" y="74.5">R6</text>
<text x="154" y="77.1">10k</text>
<text x="234.2" y="74.5">+12V</text>
<text x="252.9" y="75.8">J5</text>
<text x="19.8" y="79.6">100nF</text>
<text x="53.8" y="83.4">PB7/XTAL2</text>
<text x="53.8" y="78.4">PB6/XTAL1</text>
<text x="74.8" y="78.4">PB2</text>
<text x="74.8" y="80.9">PB3</text>
<text x="74.8" y="83.4">PB4</text>
<text x="143.7" y="78.4">C7</text>
<text x="144" y="82.2">100nF</text>
<text x="153" y="83.4">GND</text>
<text x="202.3" y="78.4">+12V</text>
<text x="233.9" y="83.4">K4</text>
<text x="253.8" y="78.4">Screw_Terminal_01x01</text>
<text x="23.4" y="84.7">GND</text>
<text x="39.8" y="88.5">+5V</text>
<text x="53.8" y="88.5">AREF</text>
<text x="74.8" y="86">PB5</text>
<text x="234.2" y="86">RT314A24</text>
<text x="74.8" y="91.1">PC0</text>
<text x="74.8" y="93.6">PC1</text>
<text x="234.2" y="92.3">+12V</text>
<text x="252.9" y="93.6">J6</text>
<text x="74.8" y="96.1">PC2</text>
<text x="74.8" y="98.7">PC3</text>
<text x="74.8" y="101.2">PC4</text>
<text x="175.9" y="101.2">ULN2803A</text>
<text x="179.2" y="98.7">U3</text>
<text x="189.7" y="97.4">+12V</text>
<text x="202.3" y="96.1">+12V</text>
<text x="233.9" y="101.2">K5</text>
<text x="253.8" y="96.1">Screw_Terminal_01x01</text>
<text x="29.3" y="106.3">D5</text>
<text x="37.7" y="107.6">R10</text>
<text x="74.8" y="103.8">PC5</text>
<text x="183.3" y="106.3">COM</text>
<text x="234.2" y="103.8">RT314A24</text>
<text x="28.7" y="108.8">LED</text>
<text x="37.9" y="110.1">200</text>
<text x="74.8" y="108.8">PD0</text>
<text x="74.8" y="111.4">PD1</text>
<text x="74.8" y="113.9">PD2</text>
<text x="173.2" y="108.8">I1</text>
<text x="173.2" y="111.4">I2</text>
<text x="173.2" y="113.9">I3</text>
<text x="185.1" y="113.9">O3</text>
<text x="185.1" y="111.4">O2</text>
<text x="185.1" y="108.8">O1</text>
<text x="204.8" y="113.9">+12V</text>
<text x="234.2" y="110.1">+12V</text>
<text x="252.9" y="111.4">J7</text>
<text x="253.8" y="113.9">Screw_Terminal_01x01</text>
<text x="37.4" y="115.2">GND</text>
<text x="74.8" y="116.5">PD3</text>
<text x="74.8" y="119">PD4</text>
<text x="173.2" y="116.5">I4</text>
<text x="173.2" y="119">I5</text>
<text x="185.1" y="119">O5</text>
<text x="185.1" y="116.5">O4</text>
<text x="233.9" y="119">K6</text>
<text x="37.1" y="122.8">BZ1</text>
<text x="37.2" y="125.3">Buzzer</text>
<text x="74.8" y="121.5">PD5</text>
<text x="74.8" y="124.1">PD6</text>
<text x="173.2" y="121.5">I6</text>
<text x="173.2" y="124.1">I7</text>
<text x="185.1" y="124.1">O7</text>
<text x="185.1" y="121.5">O6</text>
<text x="234.2" y="121.5">RT314A24</text>
<text x="23.4" y="129.2">GND</text>
<text x="74.8" y="126.6">PD7</text>
<text x="173.2" y="126.6">I8</text>
<text x="181" y="128" transform="rotate(-90 181 128)">GND</text>
<text x="185.1" y="126.6">O8</text>
<text x="203.6" y="131.7">+12V</text>
<text x="234.2" y="127.9">+12V</text>
<text x="252.9" y="129.2">J8</text>
<text x="253.8" y="131.7">Screw_Terminal_01x01</text>
<text x="66.7" y="133.1" transform="rotate(-90 66.7 133.1)">GND</text>
<text x="69.2" y="133.1" transform="rotate(-90 69.2 133.1)">AGND</text>
<text x="233.9" y="136.8">K7</text>
<text x="178.4" y="139.3">GND</text>
<text x="234.2" y="139.3">RT314A24</text>
<text x="64.1" y="144.4">GND</text>
<text x="117.3" y="146.9">+12V</text>
<text x="203.6" y="149.5">+12V</text>
<text x="234.2" y="145.7">+12V</text>
<text x="252.9" y="146.9">J9</text>
<text x="253.8" y="149.5">Screw_Terminal_01x01</text>
<text x="34.7" y="155.8">J_ISP-Programmer1</text>
<text x="87.2" y="155.8">J_12V-IN1</text>
<text x="103.3" y="155.8">+12V</text>
<text x="114" y="153.3">+5V</text>
<text x="129.2" y="154.6">J_12V-5V1</text>
<text x="233.9" y="154.6">K8</text>
<text x="33.1" y="158.4">Conn_02x05_Odd_Even</text>
<text x="84.5" y="158.4">Terminal_12V-IN</text>
<text x="129.3" y="157.1">Screw_Terminal_01x04</text>
<text x="234.2" y="157.1">RT314A24</text>
<text x="25.2" y="163.4">GND</text>
<text x="58.8" y="162.2">+5V</text>
<text x="128.9" y="166">J_GND-OUT1</text>
<text x="58.5" y="168.5">GND</text>
<text x="84.1" y="172.3">Terminal_GND-IN</text>
<text x="86.8" y="169.8">J_GND-IN1</text>
<text x="103.4" y="173.6">GND</text>
<text x="129.3" y="168.5">Screw_Terminal_01x04</text>
<text x="113.6" y="176.1">GND</text>
</g>
<g font-size="1.8" fill="#a90000">
<text x="246.5" y="22.9">1</text>
<text x="216.9" y="25.5" transform="rotate(-90 216.9 25.5)">A1</text>
<text x="224.5" y="25.4" transform="rotate(-90 224.5 25.4)">12</text>
<text x="229.6" y="25.4" transform="rotate(-90 229.6 25.4)">14</text>
<text x="30" y="30.5">1</text>
<text x="42.7" y="30.5">3</text>
<text x="117.9" y="30.6" transform="rotate(-90 117.9 30.6)">8</text>
<text x="120.4" y="30.6" transform="rotate(-90 120.4 30.6)">7</text>
<text x="122.9" y="30.6" transform="rotate(-90 122.9 30.6)">6</text>
<text x="125.5" y="30.6" transform="rotate(-90 125.5 30.6)">5</text>
<text x="128" y="30.6" transform="rotate(-90 128 30.6)">4</text>
<text x="130.6" y="30.6" transform="rotate(-90 130.6 30.6)">3</text>
<text x="133.1" y="30.6" transform="rotate(-90 133.1 30.6)">2</text>
<text x="135.6" y="30.6" transform="rotate(-90 135.6 30.6)">1</text>
<text x="36.6" y="37.6" transform="rotate(-90 36.6 37.6)">2</text>
<text x="216.9" y="38.2" transform="rotate(-90 216.9 38.2)">A2</text>
<text x="227.1" y="38.1" transform="rotate(-90 227.1 38.1)">11</text>
<text x="246.5" y="40.6">1</text>
<text x="216.9" y="43.3" transform="rotate(-90 216.9 43.3)">A1</text>
<text x="224.5" y="43.1" transform="rotate(-90 224.5 43.1)">12</text>
<text x="229.6" y="43.1" transform="rotate(-90 229.6 43.1)">14</text>
<text x="216.9" y="56" transform="rotate(-90 216.9 56)">A2</text>
<text x="227.1" y="55.8" transform="rotate(-90 227.1 55.8)">11</text>
<text x="246.5" y="58.4">1</text>
<text x="216.9" y="61.1" transform="rotate(-90 216.9 61.1)">A1</text>
<text x="224.5" y="60.9" transform="rotate(-90 224.5 60.9)">12</text>
<text x="229.6" y="60.9" transform="rotate(-90 229.6 60.9)">14</text>
<text x="65.8" y="66.8" transform="rotate(-90 65.8 66.8)">7</text>
<text x="68.3" y="67.3" transform="rotate(-90 68.3 67.3)">20</text>
<text x="51.6" y="72.4">1</text>
<text x="51.6" y="77.5">9</text>
<text x="79" y="72.4">14</text>
<text x="79" y="74.9">15</text>
<text x="79" y="77.5">16</text>
<text x="216.9" y="73.8" transform="rotate(-90 216.9 73.8)">A2</text>
<text x="227.1" y="73.6" transform="rotate(-90 227.1 73.6)">11</text>
<text x="246.5" y="76.2">1</text>
<text x="51.1" y="82.5">10</text>
<text x="79" y="80">17</text>
<text x="79" y="82.5">18</text>
<text x="216.9" y="78.8" transform="rotate(-90 216.9 78.8)">A1</text>
<text x="224.5" y="78.7" transform="rotate(-90 224.5 78.7)">12</text>
<text x="229.6" y="78.7" transform="rotate(-90 229.6 78.7)">14</text>
<text x="51.1" y="87.6">21</text>
<text x="79" y="85.1">19</text>
<text x="79" y="90.2">23</text>
<text x="79" y="92.7">24</text>
<text x="79" y="95.2">25</text>
<text x="216.9" y="91.5" transform="rotate(-90 216.9 91.5)">A2</text>
<text x="227.1" y="91.4" transform="rotate(-90 227.1 91.4)">11</text>
<text x="246.5" y="94">1</text>
<text x="79" y="97.8">26</text>
<text x="79" y="100.3">27</text>
<text x="216.9" y="96.6" transform="rotate(-90 216.9 96.6)">A1</text>
<text x="224.5" y="96.5" transform="rotate(-90 224.5 96.5)">12</text>
<text x="229.6" y="96.5" transform="rotate(-90 229.6 96.5)">14</text>
<text x="79" y="102.9">28</text>
<text x="79.5" y="107.9">2</text>
<text x="171" y="107.9">1</text>
<text x="188.2" y="105.4">10</text>
<text x="188.2" y="107.9">18</text>
<text x="79.5" y="110.5">3</text>
<text x="79.5" y="113">4</text>
<text x="171" y="110.5">2</text>
<text x="171" y="113">3</text>
<text x="188.2" y="113">16</text>
<text x="188.2" y="110.5">17</text>
<text x="216.9" y="109.3" transform="rotate(-90 216.9 109.3)">A2</text>
<text x="227.1" y="109.2" transform="rotate(-90 227.1 109.2)">11</text>
<text x="246.5" y="111.8">1</text>
<text x="79.5" y="115.6">5</text>
<text x="79.5" y="118.1">6</text>
<text x="171" y="115.6">4</text>
<text x="171" y="118.1">5</text>
<text x="188.2" y="118.1">14</text>
<text x="188.2" y="115.6">15</text>
<text x="216.9" y="114.4" transform="rotate(-90 216.9 114.4)">A1</text>
<text x="224.5" y="114.3" transform="rotate(-90 224.5 114.3)">12</text>
<text x="229.6" y="114.3" transform="rotate(-90 229.6 114.3)">14</text>
<text x="31.3" y="120.6">1</text>
<text x="31.3" y="125.7">2</text>
<text x="79" y="120.6">11</text>
<text x="79" y="123.2">12</text>
<text x="79" y="125.7">13</text>
<text x="171" y="120.6">6</text>
<text x="171" y="123.2">7</text>
<text x="171" y="125.7">8</text>
<text x="188.2" y="125.7">11</text>
<text x="188.2" y="123.2">12</text>
<text x="188.2" y="120.6">13</text>
<text x="180.1" y="130.3" transform="rotate(-90 180.1 130.3)">9</text>
<text x="216.9" y="127.1" transform="rotate(-90 216.9 127.1)">A2</text>
<text x="227.1" y="127" transform="rotate(-90 227.1 127)">11</text>
<text x="246.5" y="129.5">1</text>
<text x="65.8" y="135.4" transform="rotate(-90 65.8 135.4)">8</text>
<text x="68.3" y="135.9" transform="rotate(-90 68.3 135.9)">22</text>
<text x="216.9" y="132.2" transform="rotate(-90 216.9 132.2)">A1</text>
<text x="224.5" y="132" transform="rotate(-90 224.5 132)">12</text>
<text x="229.6" y="132" transform="rotate(-90 229.6 132)">14</text>
<text x="216.9" y="150" transform="rotate(-90 216.9 150)">A1</text>
<text x="216.9" y="144.9" transform="rotate(-90 216.9 144.9)">A2</text>
<text x="224.5" y="149.8" transform="rotate(-90 224.5 149.8)">12</text>
<text x="227.1" y="144.7" transform="rotate(-90 227.1 144.7)">11</text>
<text x="229.6" y="149.8" transform="rotate(-90 229.6 149.8)">14</text>
<text x="246.5" y="147.3">1</text>
<text x="122.1" y="151.1">1</text>
<text x="122.1" y="153.7">2</text>
<text x="38.2" y="161.3">1</text>
<text x="47.1" y="161.3">2</text>
<text x="94.1" y="161.3">1</text>
<text x="122.1" y="156.2">3</text>
<text x="122.1" y="158.7">4</text>
<text x="38.2" y="163.8">3</text>
<text x="38.2" y="166.4">5</text>
<text x="47.1" y="163.8">4</text>
<text x="47.1" y="166.4">6</text>
<text x="94.1" y="166.4">1</text>
<text x="122.1" y="162.6">1</text>
<text x="122.1" y="165.1">2</text>
<text x="122.1" y="167.6">3</text>
<text x="216.9" y="162.7" transform="rotate(-90 216.9 162.7)">A2</text>
<text x="227.1" y="162.5" transform="rotate(-90 227.1 162.5)">11</text>
<text x="38.2" y="168.9">7</text>
<text x="38.2" y="171.4">9</text>
<text x="46.6" y="171.4">10</text>
<text x="47.1" y="168.9">8</text>
<text x="122.1" y="170.2">4</text>
</g>
<g font-size="1.8" fill="#0000c2">
<text x="138.4" y="32.9">3x Switch to 12V</text>
<text x="166.4" y="36.7">switch to 12V</text>
<text x="166.4" y="54.5">switch to 12V</text>
<text x="106.7" y="62.6">5x Switch to GND</text>
<text x="106.7" y="64.7">(internal pullup)</text>
<text x="165.1" y="72.3">switch to 12V</text>
</g>
<g font-size="1.8" fill="#0f0f0f">
<text x="169.2" y="34.2">PC1 (in pulldown)</text>
<text x="106.7" y="38">PC4 (in)</text>
<text x="106.7" y="43.1">PC5 (in)</text>
<text x="65.7" y="48.5" transform="rotate(-90 65.7 48.5)">PC0 (analog in U_supply)</text>
<text x="106.7" y="53.2">PB1 (in)</text>
<text x="106.7" y="48.2">PB0 (in)</text>
<text x="169.2" y="52">PC2 (in pulldown)</text>
<text x="106.7" y="58.3">PB2 (in)</text>
<text x="167.9" y="69.7">PC3 (in pulldown)</text>
<text x="16.5" y="72.3">PC6 Reset</text>
<text x="38.1" y="77.4">PB6 (buzzer)</text>
<text x="88.6" y="72.3">PB0 (in)</text>
<text x="88.6" y="74.8">PB1 (in)</text>
<text x="88.6" y="77.4">PB2 (in)</text>
<text x="38.1" y="82.4">PB7 (led)</text>
<text x="84.3" y="82.4">PB4 (MISO)</text>
<text x="84.3" y="79.9">PB3 (MOSI)</text>
<text x="85.1" y="85">PB5 (SCK)</text>
<text x="86.6" y="90.1">PC0 (analog in U_supply)</text>
<text x="87.9" y="92.6">PC1 (in pulldown)</text>
<text x="87.9" y="95.1">PC2 (in pulldown)</text>
<text x="87.3" y="100.2">PC4 (in)</text>
<text x="87.9" y="97.7">PC3 (in pulldown)</text>
<text x="87.3" y="102.8">PC5 (in)</text>
<text x="17.8" y="111.7">PB7 (led)</text>
<text x="17.8" y="120.5">PB6 (buzzer)</text>
<text x="25.4" y="161.2">PB3 (MOSI)</text>
<text x="25.4" y="166.3">PC6 Reset</text>
<text x="25.4" y="168.8">PB5 (SCK)</text>
<text x="25.4" y="171.3">PB4 (MISO)</text>
</g>
</svg>
